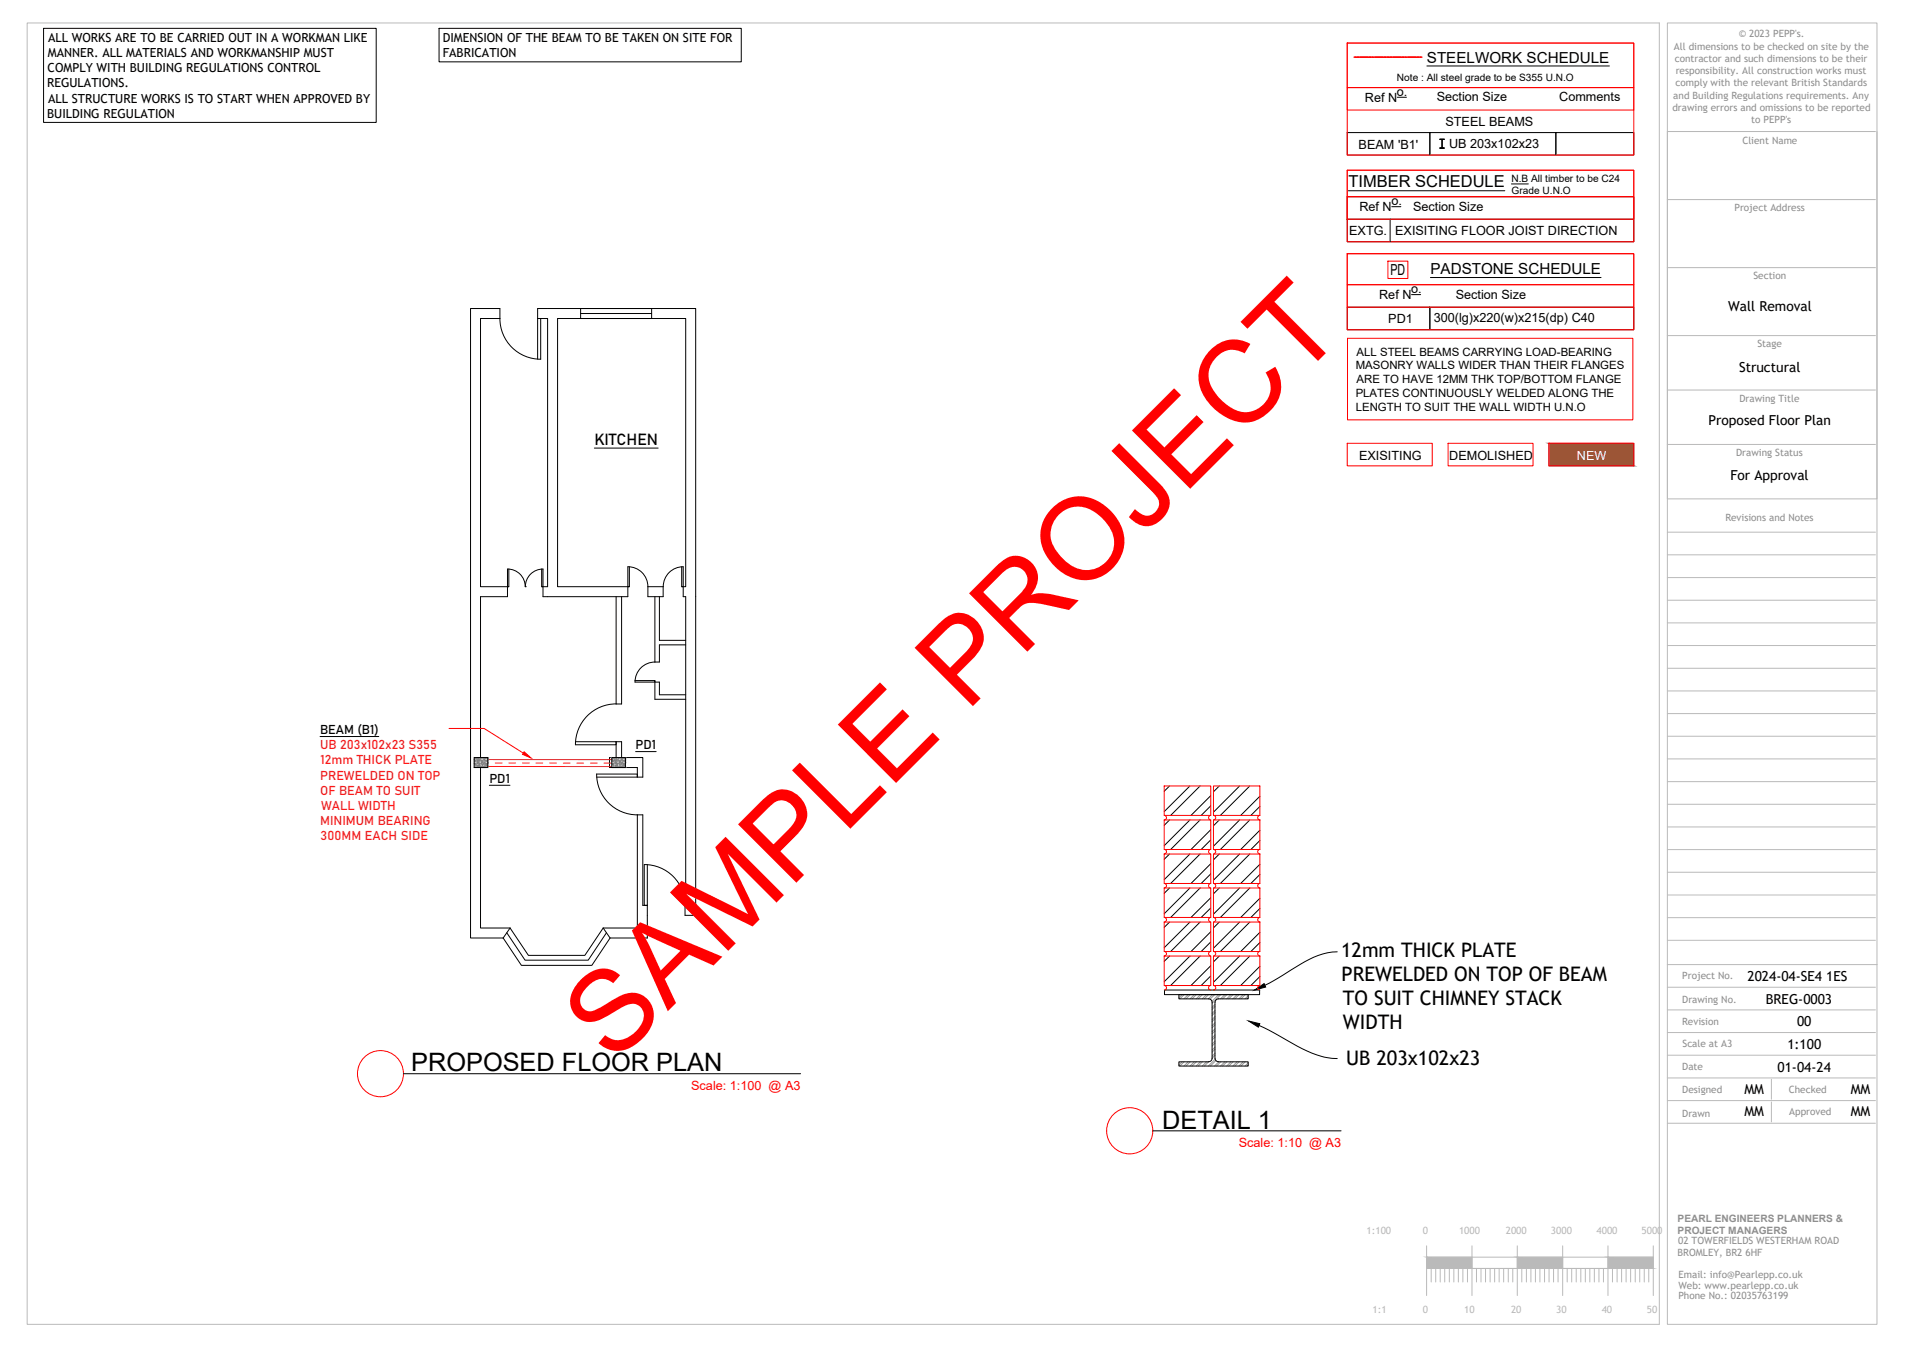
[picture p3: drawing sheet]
<svg xmlns="http://www.w3.org/2000/svg" width="420mm" height="297mm" viewBox="0 0 420 297" stroke-linecap="round" stroke-linejoin="round" font-family="sans-serif">
<!-- layer: S-SYMBOLS -->
<g fill="none" stroke="#f00" stroke-width=".22">
<circle cx="83.9" cy="236.8" r="5.1"/>
<circle cx="249.2" cy="249.4" r="5.1"/>
</g>
<path d="M89 236.8h87.6M254.2 249.4h41.6" fill="none" stroke="#000" stroke-width=".22"/>
<!-- layer: 0 -->
<g fill="none" stroke="#000" stroke-width=".22">
<path d="M9.6 6.3h73.4v20.7h-73.4zM96.8 6.3h66.7v7.3h-66.7zM110.3 70.2h-4.3v59.2h6.2M110.3 70.2v-2.2h-6.5v138.8h7.2M110.3 70.2a9 9 0 0 0 9 9v-9h-.7v9M128.1 68h15.6v2.2h-15.6zM128.1 69.1h15.6M131.1 98.8h14.1M111.9 129.4v2.2h-5.9v35.5h1.4v2.2h-1.4v35.3h6.5M112.2 125.5v3.9h-.3v-3.9a3.9 3.9 0 0 1 3.9 3.9M115.8 129.4h.1M119.5 125.5v3.9h.3v-3.9a3.9 3.9 0 0 0-3.9 3.9"/>
<path d="M119.5 129.4h1.3v-59.2h-2.2v-2.2h34.8v133.9h-2.3v-2.2h.1v-68.1h-.5v-2.2M119.8 129.4v2.2h18.7v-2.2M135.9 131.6v23.6a9 9 0 0 0-9 9M137.1 131.6v23.6h-1.2M138.5 125v4.4h.3v-4.4M138.5 125a4.4 4.4 0 0 1 4.4 4.4M138.8 129.4h-15.8v-59.2h28.2v59.2h-.9M142.9 129.4h3.4M142.9 129.4v2.2h3.4v-2.2M144.4 131.6v14.4M145.4 131.6v9.6h5.8M150.3 125v4.4h.4v-4.4a4.4 4.4 0 0 0-4.4 4.4"/>
<path d="M144.4 150.1v4.1h6.8M144.4 150.4h1v2.8h5.8M144.5 146a4.4 4.4 0 0 0-4.4 4.4h4.3v-.3h-4.4M151.2 142.2h-5.8v3.8h-1M70.6 162.4h12.9M107.9 173.2h4.6M126.9 163.6h9v.6h-9M131.6 171.4h9v-.7h-9a9 9 0 0 0 9 9M135.9 163.6h1.2v3.5h4.7v4.3h-1.2v-2.1h-6.2v-2.2h1.5zM140.2 165.7h4.5M140.5 179.7h1.3v20h1v7.1h-8.2M140.6 179.7v24.9h-7.6"/>
<path d="M142.8 190.7v9h-.7v-9a9 9 0 0 1 9 8.9M111 206.8l4 6.1h15.5l4.1-6.1M111.8 205.7l4 6h13.9l4.1-6M112.5 204.6l-1.5 2.2M112.5 204.6l4 6.1h12.5l4-6.1M133 204.6l1.6 2.2"/>
</g>
<g fill="#fff" stroke="#fff" stroke-width=".22">
<path d="M130.2 94.3v5.5l15.9-5.5zM130.2 99.8l15.9-5.5v5.5z"/>
<path d="M69.8 158.6v27.7l29.6-27.7zM69.8 186.3l29.6-27.7v27.7z"/>
<path d="M139.4 162.2v4.4l6.7-4.4zM139.4 166.6l6.7-4.4v4.4z"/>
<path d="M107.2 169.6v4.4l6.6-4.4zM107.2 174l6.6-4.4v4.4z"/>
</g>
<path d="M115.6 165.8l1.5 1.3-1.8-.7z" fill="#f00" stroke="#f00" stroke-width=".22"/>
<path d="M99 160.6h7.8l8.6 5.5" fill="none" stroke="#f00" stroke-width=".22"/>
<path d="M106 167.5h31.9v1.5h-31.9zM106 168.3h1.7M109.2 168.3h1.5M112.2 168.3h1.5M115.2 168.3h1.5M118.2 168.3h1.5M121.2 168.3h1.5M124.2 168.3h1.5M127.2 168.3h1.5M130.2 168.3h1.5M133.2 168.3h1.5M136.2 168.3h1.7" fill="none" stroke="#ed1f24" stroke-width=".22"/>
<!-- layer: HATCH -->
<g fill="#d4d4d4" stroke="#d4d4d4" stroke-width=".22">
<path d="M134.9 167.1h3z"/>
<path d="M134.9 167.1h3v2.2z"/>
<path d="M104.6 167.1h3z"/>
<path d="M104.6 167.1h3v2.2z"/>
<path d="M134.9 169.3h3zM134.9 167.1l3 2.2h-3z"/>
<path d="M104.6 169.3h3zM104.6 167.1l3 2.2h-3z"/>
</g>
<g fill="none" stroke="#808080" stroke-width=".22">
<path d="M104.6 168.3v.1M104.6 167.5v.1M104.6 167.9h.1M104.6 167.4h.1M104.7 167.2h.1M104.7 167.7h.1M104.8 168.6h.1M104.8 168.3h.1M104.8 168.5h.1M104.8 168h.1M104.9 168.5v.1zM104.9 169h.1"/>
<path d="M104.9 168.8h.1M104.9 167.3h.1M104.9 169.3h.1M105.1 167.4h.1M105.1 167.7h.1M105.1 167.2h.1M105.2 167.5h.1M105.2 168.1h.1M105.2 168.4h.1M105.2 168h.1M105.3 169.1h.1M105.3 169h.1"/>
<path d="M105.3 168.5h.1M105.3 168.9h.1M105.3 168.8h.1M105.3 167.8h.1M105.3 167.1h.1M105.4 167.1h.1M105.4 167.8h.1M105.4 169.1h.1M105.4 169h.1M105.5 167.1h.1M105.5 168.9h.1M105.5 167.8h.1"/>
<path d="M105.5 168.2h.1M105.5 167.5h.1M105.5 168.1h.1M105.6 167.7h.1M105.6 168.6h.1M105.6 167.2h.1M105.6 167.5h.1M105.6 168.4h.1M105.7 167.8h.1M105.7 169h.1M105.7 168.3h.1M105.8 168.6l.1 .1z"/>
<path d="M105.8 168.8h.1M105.8 169.1h.1M105.9 167.1h.1M106 167.7h.1M106 167.3l.1 .1zM106.1 168.4h.1M106.1 169.1h.1M106.1 167.1h.1M106.1 167.9h.1M106.2 169h.1M106.2 168.5h.1M106.2 168.2h.1"/>
<path d="M106.2 167.8h.1M106.2 167.1h.1M106.2 168.7h.1M106.2 167.9h.1M106.3 167.1h.1M106.3 168.1h.1M106.4 168.6h.1M106.4 167.8h.1M106.4 168.9h.1M106.5 168h.1M106.5 168.4h.1M106.5 167.4h.1"/>
<path d="M106.6 167.1h.1M106.6 169h.1M106.6 168.2h.1M106.6 168.3h.1M106.7 168.5h.1M106.7 167.6h.1M106.7 167.4h.1M106.7 169.1h.1M106.7 167.1h.1M106.7 169h.1M106.8 168.7h.1M106.8 167.8h.1"/>
<path d="M106.8 168h.1M106.8 168.1h.1M106.8 167.3v.1zM106.8 167.4h.1M106.9 168.4h.1M106.9 168.9h.1M107 167.2h.1M107 167.1h.1M107 169.1h.1M107 167.7h.1M107.1 167.8h.1M107.1 168.5h.1"/>
<path d="M107.1 167.1h.1M107.2 168.9h.1M107.2 168.6h.1M107.3 168.5h.1M107.2 167.8h.1M107.2 168.5l.1 .1h-.1M107.2 168.5v.1M107.3 168.4h.1M107.4 169.1h.1M107.4 168.7v.1M107.4 167.3h.1M107.4 167.9h.1"/>
<path d="M107.4 169h.1M107.5 167.6h.1M107.5 168.3h.1M107.5 168.1h.1M107.5 167.2l-.1-.1 .1 .1M107.6 167.1h.1M134.9 168.3v.1M134.9 167.5v.1M135 167.9h.1M135 167.4h.1M135 167.2h.1M135.1 167.7h.1"/>
<path d="M135.1 168.6h.1M135.1 168.3h.1M135.2 168.6h.1M135.2 168.5h.1M135.2 168h.1M135.2 168.5l.1 .1zM135.2 169h.1M135.2 168.8h.1M135.2 167.3h.1M135.3 169.3h.1M135.4 167.4h.1M135.5 167.7h.1"/>
<path d="M135.5 167.2h.1M135.5 167.5h.1M135.6 168.1h.1M135.6 168.4h.1M135.6 168h.1M135.7 169h.1M135.7 169.1h.1M135.7 168.5h.1M135.7 168.9h.1M135.7 168.8h.1M135.7 167.8h.1M135.7 167.1h.1"/>
<path d="M135.8 169h.1M135.8 167.1h.1M135.8 168.9h.1M135.8 167.8h.1M135.8 168.2h.1M135.9 167.5h.1M135.9 167.7h.1M135.9 168.2h.1M136 168.2h-.1M136 168.6h.1M136 167.3h-.1M136 167.5h.1"/>
<path d="M136 168.4h.1M136 167.8h.1M136.1 169h.1M136.1 168.3h.1M136.1 168.6l.1 .1zM136.1 168.8h.1M136.2 169.1h.1M136.2 167.1h.1M136.3 167.7h.1M136.4 167.3v.1zM136.4 168.4h.1M136.5 169.1h.1"/>
<path d="M136.5 167.1h.1M136.5 167.9h.1M136.5 169h.1M136.5 168.5h.1M136.5 168.2h.1M136.5 167.8h.1M136.6 168.7h.1M136.6 167.9h.1M136.7 167.1h.1M136.7 168.1h.1M136.7 168.6h.1M136.7 168.9h.1"/>
<path d="M136.8 167.8h.1M136.8 168h.1M136.8 168.4h.1M136.9 167.4h.1M136.9 167.1h.1M136.9 169h.1M137 169h.1M137 168.2h.1M137 168.3h.1M137 168.5h.1M137 167.6h.1M137 167.4h.1"/>
<path d="M137.1 169.1h.1M137.1 167.1h.1M137.1 169h.1M137.1 168.7h.1M137.2 168h.1M137.2 168.1h.1M137.2 167.3v.1zM137.2 167.8h.1M137.2 167.4h.1M137.3 168.4h.1M137.3 168.9h.1M137.3 167.2h.1"/>
<path d="M137.3 167.1h.1M137.4 169.1h.1M137.4 167.7h.1M137.4 167.8h.1M137.5 168.5h.1M137.5 167.1h.1M137.5 168.9h.1M137.6 168.6h.1M137.6 168.4h.1M137.6 168.5l.1 .1zM137.6 167.8h.1M137.7 168.4h.1"/>
<path d="M137.8 169.1h.1M137.8 167.3h.1M137.8 167.8h.1M137.8 168.7v.1M137.8 169h.1M137.8 167.6h.1M137.8 168.3h.1M137.9 168.1h.1M137.9 167.2l-.1-.1 .1 .1M137.9 167.1h.1"/>
</g>
<!-- layer: PROPOSED WALL -->
<path d="M104.6 167.1h3v2.2h-3zM134.9 167.1h3v2.2h-3z" fill="none" stroke="#000" stroke-width=".22"/>
<!-- layer: S-SCHEDULES -->
<path d="M297.1 29.2h18.3v5h-18.3zM315.4 29.2h27.8v5h-27.8zM343.2 29.2h17.1v5h-17.1zM297.1 48.4h63.2v4.9h-63.2zM297.1 43.4h63.2v5h-63.2zM306.6 48.4v4.9M297.1 67.7h18.3v5h-18.3zM315.4 67.7h44.9v5h-44.9z" fill="none" stroke="#000" stroke-width=".22"/>
<!-- layer: AR - Steel Detail -->
<g fill="none" stroke="#969696" stroke-width=".22">
<path d="M317.6 30.7h-.1M317.6 32.6h-.1M317.6 30.7l-.1 .1M317.7 32.6l-.1 .1 .1-.1M317.7 30.7l-.1 .1M317.8 30.7l-.1 .1M317.8 30.8h.1M317.9 32.6l-.2 .1M318 30.7l-.1 .1M318 30.8l.1-.1-.1 .1M318 31.6h.1M318 31.8v.1"/>
<path d="M318 32.1v.1M318.1 30.7l-.2 .1M318.1 30.8l-.1 .2M318.1 31h-.1M318.1 31.1v.1M318.1 31.2l-.1 .1M318.1 31.4h-.1M318.1 31.7h-.1M318.1 31.9l-.1 .1M318.1 32.2l-.1 .1M318.1 32.3l-.1 .1M318.1 32.5h-.1"/>
<path d="M318.1 31l-.1 .1M318.1 31.3l-.1 .1M318.1 31.4l-.1 .1M318.1 31.7l-.1 .1M318.1 32h-.1M318.1 32.5l-.2 .2v-.1M318.1 32.6l-.1 .1M318.3 32.6l-.2 .1M318.3 30.7l-.1 .1M318.3 30.8h.1M318.4 32.6l-.1 .1M318.5 30.8h.1"/>
<path d="M318.5 32.6l-.1 .1M318.6 32.7h-.1M260.7 219.3l-.7 .7M261.2 219.3l-1 1M262.1 219.3l-1 1M262.5 219.3l-.9 1M263.4 219.3l-.9 1M263.9 219.3l-1 1M264.8 219.3l-1 1M265.2 219.3l-.9 1M266.1 219.3l-.9 1M266.6 219.3l-1 1"/>
<path d="M267.4 219.3l-.9 1M267.9 219.3l-1 1M268.8 219.3l-1.5 1.5M269.2 219.3l-1.9 1.9M270.2 219.3l-1 1M270.6 219.3l-.9 1M271.5 219.3l-.9 1M271.9 219.3l-.9 1M272.8 219.3l-.9 1M273.3 219.3l-.9 1M274.2 219.3l-1 1M274.6 219.3l-.9 1"/>
<path d="M275.3 219.6l-.7 .7M260.7 234.2l-.7 .7M261.2 234.2l-1 .9M262.1 234.2l-1 .9M262.5 234.2l-.9 .9M263.4 234.2l-.9 .9M263.9 234.2l-1 .9M264.8 234.2l-1 .9M265.2 234.2l-.9 .9M266.1 234.2l-.9 .9M266.6 234.2l-1 .9M268 221.5l-.7 .7"/>
<path d="M268 222.8l-.7 .7M268 224.2l-.7 .6M268 225.5l-.7 .7M268 226.9l-.7 .6M268 228.2l-.7 .7M268 229.6l-.7 .6M268 230.9l-.7 .7M268 232.3l-.7 .6M268 221.9l-.7 .7M268 223.3l-.7 .6M268 224.6l-.7 .7M268 226l-.7 .6"/>
<path d="M268 227.3l-.7 .7M268 228.7l-.7 .6M268 230l-.7 .7M268 231.4l-.7 .6M268 232.7l-.7 .7M268 233.6l-1.5 1.5M268.2 233.9l-1.2 1.2M268.8 234.2l-.9 .9M269.2 234.2l-.9 .9M270.2 234.2l-1 .9M270.6 234.2l-1 .9M271.5 234.2l-.9 .9"/>
<path d="M271.9 234.2l-.9 .9M272.8 234.2l-.9 .9M273.3 234.2l-.9 .9M274.2 234.2l-1 .9M274.6 234.2l-.9 .9M275.3 220l-.3 .3M275.3 234.8l-.3 .3M275.3 234.4l-.7 .7"/>
</g>
<!-- layer: C200_M_STEEL_SECTION -->
<path d="M317.5 30.7h1.1l-.5 .1v1.7l.5 .2h-1.1l.6-.2-.1-1.7zM266.6 234.2h-6.6v.9h15.3v-.9h-6.6M267.3 221v12.4a.75 .75 0 0 1-.7 .7M268 221v12.4a.75 .75 0 0 0 .7 .7M268 221a.75 .75 0 0 1 .7-.7h6.6v-1h-15.3v1h6.6a.75 .75 0 0 1 .7 .7" fill="none" stroke="#000" stroke-width=".22"/>
<!-- layer: S-SCHEDULES -->
<path d="M297.1 19.3h63.2v5h-63.2zM297.1 9.5h63.2v9.8h-63.2zM297.1 9.5h63.2v24.7h-63.2zM297.1 37.5h63.2v15.8h-63.2zM297.1 37.5h63.2v5.9h-63.2zM297.1 56h63.2v6.8h-63.2zM297.1 56h63.2v16.7h-63.2zM297.1 43.4h63.2v5h-63.2zM297.1 62.8h63.2v4.9h-63.2zM297.1 97.8h18.8v4.9h-18.8zM319.4 97.8h18.7v4.9h-18.7zM341.6 97.8h18.7v4.9h-18.7z" fill="none" stroke="#f00" stroke-width=".22"/>
<!-- layer: S-TOY 50 - TEXT -->
<path d="M314.7 14.5h40.3M297.4 42.1h34.5M315.5 61.2h37.6" fill="none" stroke="#000" stroke-width=".22"/>
<!-- layer: S-TOY 35 - TEXT -->
<path d="M308.2 21.4h2M307 45.6h2M333.4 40.6h3.7M311.3 65h2" fill="none" stroke="#000" stroke-width=".22"/>
<!-- layer: AR-TEXT -->
<path d="M305.6 57.1v4.8l5.4-4.8zM305.6 61.9l5.4-4.8v4.8z" fill="#fff" stroke="#fff" stroke-width=".22"/>
<path d="M306.1 57.6h4.4v3.8h-4.4z" fill="none" stroke="#f00" stroke-width=".22"/>
<!-- layer: S-STEEL BEAM - CENTERLINE -->
<g fill="none" stroke="#f00" stroke-width=".22">
<path d="M298.6 12.6h.1M298.7 12.6h.1M298.7 12.6h.2M298.9 12.6h.1M299 12.6h.1M299.1 12.6h.2M299.3 12.6h.1M299.4 12.6h.1M299.4 12.6h.4M299.7 12.6h.1M299.8 12.6h.2M300 12.6h.1"/>
<path d="M300.1 12.6h.1M300.1 12.6h.4M300.4 12.6h.1M300.5 12.6h.1M300.5 12.6h.2M300.7 12.6h.1M300.8 12.6h.1M300.8 12.6h.3M301.1 12.6h.1M301.2 12.6h.1M301.2 12.6h.2M301.5 12.6h.1"/>
<path d="M301.6 12.6h.2M301.9 12.6h.1M302 12.6h.2M302.2 12.6h.1M302.2 12.6h.4M302.3 12.6h.1M302.6 12.6h.1M302.7 12.6h.1M302.7 12.6h.2M302.9 12.6h.4M303 12.6h.1M303.3 12.6h.1"/>
<path d="M303.4 12.6h.1M303.4 12.6h.2M303.6 12.6h.2M303.7 12.6h.1M303.8 12.6h.1M303.8 12.6h.2M304 12.6h.1M304.1 12.6h.1M304.1 12.6h.2M304.4 12.6h.1M304.5 12.6h.1M304.5 12.6h.2"/>
<path d="M304.7 12.6h.1M304.8 12.6h.1M304.8 12.6h.3M305.1 12.6h.1M305.2 12.6h.1M305.2 12.6h.2M305.5 12.6h.1M305.6 12.6h.2M305.9 12.6h.1M306 12.6h.2M306.2 12.6h.1M306.3 12.6h.1"/>
<path d="M306.3 12.6h.3M306.6 12.6h.1M306.7 12.6h.1M306.7 12.6h.6M307 12.6h.1M307.3 12.6h.1M307.4 12.6h.1M307.4 12.6h.4M307.7 12.6h.1M307.8 12.6h.1M307.8 12.6h.2M308 12.6h.1"/>
<path d="M308.1 12.6h.1M308.1 12.6h.3M308.4 12.6h.1M308.5 12.6h.1M308.5 12.6h.2M308.7 12.6h.1M308.8 12.6h.1M308.8 12.6h.3M309.1 12.6h.1M309.2 12.6h.1M309.2 12.6h.2M309.5 12.6h.1"/>
<path d="M309.5 12.6h.3M309.9 12.6h.1M310 12.6h.2M310.2 12.6h.4M310.3 12.6h.1M310.6 12.6h.1M310.7 12.6h.1M310.7 12.6h.2M310.9 12.6h.1M311 12.6h.1M311.1 12.6h.1M311.1 12.6h.2"/>
<path d="M311.3 12.6h.1M311.4 12.6h.1M311.4 12.6h.2M311.6 12.6h.2M311.7 12.6h.1M311.8 12.6h.1M311.8 12.6h.2M312 12.6h.1M312.1 12.6h.1M312.1 12.6h.3M312.4 12.6h.1M312.5 12.6h.1"/>
<path d="M312.5 12.6h.2M312.7 12.6h.1M312.8 12.6h.3M312.8 12.6h.1M313.1 12.6h.1M313.2 12.6h.1M313.2 12.6h.2M313.5 12.6h.1"/>
</g>
<!-- layer: S-TOY 25 - TEXT -->
<path d="M297.2 74.6h62.9v18h-62.9z" fill="none" stroke="#f00" stroke-width=".22"/>
<!-- layer: 2 PROPOSED -->
<path d="M341.6 97.8l18.7 4.9v-4.9zM341.6 97.8l18.7 4.9h-18.7z" fill="#9b5636" stroke="#9b5636" stroke-width=".22"/>
<!-- layer: STEEL -->
<path d="M256.8 218.3h21v1h-21z" fill="none" stroke="#000" stroke-width=".22"/>
<!-- layer: TEXT -->
<path d="M276.7 218.3l2.1-1.4 .3 .8zM275.4 225.2l2.5 .5-.4 .8z" fill="#000" stroke="#000" stroke-width=".22"/>
<path d="M294.9 209.9a15.1 15.1 0 0 0-8.1 2.8l-4.9 3-2.9 1.6M277.7 226.1l4.2 2.2a35.8 35.8 0 0 0 10.2 4.8l2.8 .3" fill="none" stroke="#000" stroke-width=".22"/>
<!-- layer: WALLS -->
<g fill="none" stroke="#f00" stroke-width=".22">
<path d="M256.8 173.3h10.2v6.5h-10.2zM256.8 179.8a.5 .5 0 0 1 .5 .5 .5 .5 0 0 1-.5 .5M267 179.8a.5 .5 0 0 0-.4 .5 .5 .5 0 0 0 .4 .5M267.6 173.3h10.3v6.5h-10.3zM267.6 179.8a.5 .5 0 0 1 .5 .5 .5 .5 0 0 1-.5 .5M277.9 179.8a.5 .5 0 0 0-.5 .5 .5 .5 0 0 0 .5 .5M256.8 195.8h10.2v6.5h-10.2zM256.8 188.3h10.2v6.5h-10.2zM256.8 180.8h10.2v6.5h-10.2zM256.8 194.8a.5 .5 0 0 1 .5 .5 .5 .5 0 0 1-.5 .5M256.8 187.3a.5 .5 0 0 1 .5 .5 .5 .5 0 0 1-.5 .5M267 194.8a.5 .5 0 0 0-.4 .5 .5 .5 0 0 0 .4 .5"/>
<path d="M267 187.3a.5 .5 0 0 0-.4 .5 .5 .5 0 0 0 .4 .5M267.6 195.8h10.3v6.5h-10.3zM267.6 188.3h10.3v6.5h-10.3zM267.6 180.8h10.3v6.5h-10.3zM267.6 194.8a.5 .5 0 0 1 .5 .5 .5 .5 0 0 1-.5 .5M267.6 187.3a.5 .5 0 0 1 .5 .5 .5 .5 0 0 1-.5 .5M277.9 194.8a.5 .5 0 0 0-.5 .5 .5 .5 0 0 0 .5 .5M277.9 187.3a.5 .5 0 0 0-.5 .5 .5 .5 0 0 0 .5 .5M256.8 210.8h10.2v6.5h-10.2zM256.8 203.3h10.2v6.5h-10.2zM256.8 217.3a.5 .5 0 0 1 .5 .5 .5 .5 0 0 1-.5 .5M256.8 209.8a.5 .5 0 0 1 .5 .5 .5 .5 0 0 1-.5 .5"/>
<path d="M256.8 202.3a.5 .5 0 0 1 .5 .5 .5 .5 0 0 1-.5 .5M267 217.3a.5 .5 0 0 0-.4 .5 .5 .5 0 0 0 .4 .5M267 209.8a.5 .5 0 0 0-.4 .5 .5 .5 0 0 0 .4 .5M267 202.3a.5 .5 0 0 0-.4 .5 .5 .5 0 0 0 .4 .5M267.6 210.8h10.3v6.5h-10.3zM267.6 203.3h10.3v6.5h-10.3zM267.6 217.3a.5 .5 0 0 1 .5 .5 .5 .5 0 0 1-.5 .5M267.6 209.8a.5 .5 0 0 1 .5 .5 .5 .5 0 0 1-.5 .5M267.6 202.3a.5 .5 0 0 1 .5 .5 .5 .5 0 0 1-.5 .5M277.9 217.3a.5 .5 0 0 0-.5 .5 .5 .5 0 0 0 .5 .5M277.9 209.8a.5 .5 0 0 0-.5 .5 .5 .5 0 0 0 .5 .5M277.9 202.3a.5 .5 0 0 0-.5 .5 .5 .5 0 0 0 .5 .5"/>
</g>
<!-- layer: HATCH 1 -->
<g fill="none" stroke="#000" stroke-width=".22">
<path d="M258 173.3l-1.2 1.2M262.4 173.3l-5.6 5.7M264.7 173.3l-6.5 6.5M267 177.7l-2.1 2.1M267 175.5l-4.3 4.3M268.9 173.3l-1.3 1.3M273.4 173.3l-5.8 5.8M275.7 173.3l-6.5 6.5M277.9 177.8l-2 2M277.9 175.6l-4.3 4.2M258 195.8l-1.2 1.2M258 188.3l-1.2 1.2"/>
<path d="M258 180.8l-1.2 1.2M262.4 195.8l-5.6 5.7M262.4 188.3l-5.6 5.7M262.4 180.8l-5.6 5.7M264.7 195.8l-6.5 6.5M264.7 188.3l-6.5 6.5M264.7 180.8l-6.5 6.5M267 192.7l-2.1 2.1M267 185.2l-2.1 2.1M267 198l-4.3 4.3M267 190.5l-4.3 4.3M267 183l-4.3 4.3"/>
<path d="M268.9 195.8l-1.3 1.3M268.9 188.3l-1.3 1.3M268.9 180.8l-1.3 1.3M273.4 195.8l-5.8 5.8M273.4 188.3l-5.8 5.8M273.4 180.8l-5.8 5.8M275.7 195.8l-6.5 6.5M275.7 188.3l-6.5 6.5M275.7 180.8l-6.5 6.5M277.9 192.8l-2 2M277.9 185.3l-2 2M277.9 198.1l-4.3 4.2"/>
<path d="M277.9 190.6l-4.3 4.2M277.9 183.1l-4.3 4.2M258 210.8l-1.2 1.2M258 203.3l-1.2 1.2M262.4 210.8l-5.6 5.7M262.4 203.3l-5.6 5.7M264.7 210.8l-6.5 6.5M264.7 203.3l-6.5 6.5M267 215.2l-2.1 2.1M267 207.7l-2.1 2.1M267 200.2l-2.1 2.1M267 213l-4.3 4.3"/>
<path d="M267 205.5l-4.3 4.3M268.9 210.8l-1.3 1.3M268.9 203.3l-1.3 1.3M273.4 210.8l-5.8 5.8M273.4 203.3l-5.8 5.8M275.7 210.8l-6.5 6.5M275.7 203.3l-6.5 6.5M277.9 215.3l-2 2M277.9 207.8l-2 2M277.9 200.3l-2 2M277.9 213.1l-4.3 4.2M277.9 205.6l-4.3 4.2"/>
</g>
<!-- layer: 1S - Layout -->
<g fill="none" stroke="#bababa" stroke-width=".22">
<path d="M6 5.1h360v286.9h-360zM367.7 29v81h46.3v-81M367.7 117.4h45.9M367.7 122.4h45.9M367.7 127.4h45.9M367.7 132.4h45.9M367.7 137.4h45.9M367.7 142.4h45.9M367.7 147.4h45.9M367.7 152.4h45.9M367.7 157.4h45.9M367.7 162.4h45.9"/>
<path d="M367.7 167.4h45.9M367.7 172.4h45.9M367.7 177.4h45.9M367.7 182.4h45.9M367.7 187.4h45.9M367.7 192.3h45.9M367.7 197.4h45.9M367.7 212.7v-207.6h46.3v207.6M367.7 212.7v79.3h46.3v-79.3M367.7 217.7h45.9M367.7 202.4h45.9M367.7 207.4h45.9"/>
<path d="M367.7 212.7h46.3M367.7 227.7h45.9M367.7 222.7h45.9M367.7 232.7h45.9M367.7 237.7h45.9M390.7 238v4.4M367.7 242.7h45.9M367.7 247.7h45.9M390.7 243v4.4"/>
</g>
<path d="M367.7 29h45.9M367.7 44h45.9M367.7 59h45.9M367.7 74h45.9M367.7 98h45.9M367.7 86h45.9" fill="none" stroke="#b8b8b8" stroke-width=".22"/>
<!-- layer: _A_Title Block -->
<g fill="none" stroke="#bababa" stroke-width=".22">
<path d="M314.6 274.7v11M315.7 279.7v3M316.7 279.7v3M317.6 279.7v3M318.6 279.7v3M319.7 279.7v3M320.7 279.7v3M321.6 279.7v3M322.6 279.7v3M323.7 279.7v3M324.7 274.7v11M325.6 279.7v3"/>
<path d="M326.6 279.7v3M327.6 279.7v3M328.7 279.7v3M329.6 279.7v3M330.6 279.7v3M331.6 279.7v3M332.7 279.7v3M333.7 279.7v3M334.6 274.7v11M335.6 279.7v3M336.7 279.7v3M337.7 279.7v3"/>
<path d="M338.6 279.7v3M339.6 279.7v3M340.7 279.7v3M341.7 279.7v3M342.6 279.7v3M343.6 279.7v3M344.7 274.7v11M345.7 279.7v3M346.6 279.7v3M347.6 279.7v3M348.7 279.7v3M349.7 279.7v3"/>
<path d="M350.6 279.7v3M351.6 279.7v3M352.7 279.7v3M353.7 279.7v3M354.6 274.7v11M355.6 279.7v3M356.7 279.7v3M357.7 279.7v3M358.6 279.7v3M359.6 279.7v3M360.7 279.7v3M361.7 279.7v3"/>
<path d="M362.6 279.7v3M363.6 279.7v3M364.6 277.2h-50v2.5h50h-50M364.6 274.7v11"/>
</g>
<g fill="#bababa" stroke="#bababa" stroke-width=".22">
<path d="M314.6 277.2l10.1 2.5v-2.5zM314.6 277.2l10.1 2.5h-10.1z"/>
<path d="M354.6 277.2l10 2.5v-2.5zM354.6 277.2l10 2.5h-10z"/>
<path d="M334.6 277.2l10.1 2.5v-2.5zM334.6 277.2l10.1 2.5h-10.1z"/>
</g>
<text font-size="25.4" fill="#f00" x="135.3" y="235" transform="rotate(-45 135.3 235)">SAMPLE PROJECT</text>
<g font-size="5.6">
<text x="90.7" y="236.2">PROPOSED FLOOR PLAN</text>
<text x="256.3" y="249">DETAIL 1</text>
</g>
<g font-size="4.4">
<text x="295.8" y="210.9">12mm THICK PLATE</text>
<text x="295.9" y="216.3">PREWELDED ON TOP OF BEAM</text>
<text x="296.2" y="221.6">TO SUIT CHIMNEY STACK</text>
<text x="296.2" y="227">WIDTH</text>
<text x="296.9" y="234.7">UB 203x102x23</text>
</g>
<text font-size="3.6" x="297.4" y="41.3">TIMBER SCHEDULE</text>
<text font-size="3.5" x="131.1" y="98.1">KITCHEN</text>
<g font-size="3.4">
<text x="314.7" y="13.8">STEELWORK SCHEDULE</text>
<text x="306.7" y="60.7">PD</text>
<text x="315.5" y="60.5">PADSTONE SCHEDULE</text>
</g>
<g font-size="3">
<text x="381.2" y="68.6">Wall Removal</text>
<text x="383.6" y="82.1">Structural</text>
<text x="376.8" y="93.8">Proposed Floor Plan</text>
<text x="381.6" y="105.8">For Approval</text>
<text x="385.4" y="216.3">2024-04-SE4 1ES</text>
<text x="389.5" y="221.4">BREG-0003</text>
<text x="396.3" y="226.3">00</text>
<text x="394.2" y="231.3">1:100</text>
<text x="392" y="236.3">01-04-24</text>
<text x="384.8" y="241.3">MM</text>
<text x="408.2" y="241.3">MM</text>
<text x="384.8" y="246.2">MM</text>
<text x="408.2" y="246.2">MM</text>
</g>
<g font-size="2.8">
<text x="10.6" y="9.3">ALL WORKS ARE TO BE CARRIED OUT IN A WORKMAN LIKE</text>
<text x="97.6" y="9.3">DIMENSION OF THE BEAM TO BE TAKEN ON SITE FOR</text>
<text x="10.5" y="15.9">COMPLY WITH BUILDING REGULATIONS CONTROL</text>
<text x="10.6" y="12.6">MANNER. ALL MATERIALS AND WORKMANSHIP MUST</text>
<text x="97.6" y="12.6">FABRICATION</text>
<text x="10.4" y="19.3">REGULATIONS.</text>
<text x="10.6" y="22.6">ALL STRUCTURE WORKS IS TO START WHEN APPROVED BY</text>
<text x="301.1" y="22.4">Ref N</text>
<text x="308.1" y="21.1">o.</text>
<text x="316.9" y="22.4">Section Size</text>
<text x="343.9" y="22.4">Comments</text>
<text x="10.4" y="26">BUILDING REGULATION</text>
<text x="318.8" y="27.8">STEEL BEAMS</text>
<text x="299.7" y="32.8">BEAM 'B1'</text>
<text x="319.6" y="32.7">UB 203x102x23</text>
<text x="299.8" y="46.6">Ref N</text>
<text x="306.9" y="45.3">o.</text>
<text x="311.7" y="46.4">Section Size</text>
<text x="297.6" y="51.8">EXTG.</text>
<text x="307.7" y="51.8">EXISITING FLOOR JOIST DIRECTION</text>
<text x="304.2" y="66">Ref N</text>
<text x="311.2" y="64.7">o.</text>
<text x="321.1" y="65.8">Section Size</text>
<text x="306.2" y="71.2">PD1</text>
<text x="316.2" y="70.9">300(lg)x220(w)x215(dp) C40</text>
<text x="299.7" y="101.3">EXISITING</text>
<text x="319.6" y="101.3">DEMOLISHED</text>
<text x="70.6" y="161.8">BEAM (B1)</text>
<text x="140.2" y="165.2">PD1</text>
<text x="107.9" y="172.6">PD1</text>
</g>
<text font-size="2.8" fill="#fff" x="347.8" y="101.3">NEW</text>
<g font-size="2.8" fill="#ed1f24">
<text x="70.6" y="165.2">UB 203x102x23 S355</text>
<text x="70.6" y="171.9">PREWELDED ON TOP</text>
<text x="70.7" y="168.6">12mm THICK PLATE</text>
<text x="70.6" y="175.2">OF BEAM TO SUIT</text>
<text x="70.8" y="178.6">WALL WIDTH</text>
<text x="70.6" y="181.9">MINIMUM BEARING</text>
<text x="70.7" y="185.3">300MM EACH SIDE</text>
</g>
<g font-size="2.8" fill="#f00">
<text x="152.4" y="240.3">Scale: 1:100 @ A3</text>
<text x="273.2" y="252.9">Scale: 1:10 @ A3</text>
</g>
<g font-size="2.5">
<text x="299" y="81.5">MASONRY WALLS WIDER THAN THEIR FLANGES</text>
<text x="299.2" y="78.4">ALL STEEL BEAMS CARRYING LOAD-BEARING</text>
<text x="299" y="87.5">PLATES CONTINUOUSLY WELDED ALONG THE</text>
<text x="299.2" y="84.5">ARE TO HAVE 12MM THK TOP/BOTTOM FLANGE</text>
<text x="299" y="90.6">LENGTH TO SUIT THE WALL WIDTH U.N.O</text>
</g>
<g font-size="2.2" fill="#8f8f8f">
<text x="369.2" y="11">All dimensions to be checked on site by the</text>
<text x="383.5" y="8.2">© 2023 PEPP's.</text>
<text x="369.4" y="13.6">contractor and such dimensions to be their</text>
<text x="369.6" y="16.3">responsibility. All construction works must</text>
<text x="369.1" y="21.7">and Building Regulations requirements. Any</text>
<text x="369.5" y="19">comply with the relevant British Standards</text>
<text x="368.9" y="24.4">drawing errors and omissions to be reported</text>
<text x="386.2" y="27.1">to PEPP's</text>
<text x="384.3" y="31.8">Client Name</text>
<text x="382.5" y="46.6">Project Address</text>
<text x="386.7" y="61.6">Section</text>
<text x="387.6" y="76.6">Stage</text>
<text x="383.6" y="88.6">Drawing Title</text>
<text x="382.9" y="100.6">Drawing Status</text>
<text x="380.5" y="115">Revisions and Notes</text>
<text x="371" y="215.9">Project No.</text>
<text x="371" y="221.1">Drawing No.</text>
<text x="371" y="225.9">Revision</text>
<text x="371.1" y="231">Scale at A3</text>
<text x="371" y="236">Date</text>
<text x="371" y="241">Designed</text>
<text x="394.5" y="241">Checked</text>
<text x="394.6" y="245.8">Approved</text>
<text x="371" y="246.2">Drawn</text>
<text x="370" y="269.4">PEARL ENGINEERS PLANNERS &amp;</text>
<text x="370" y="272.1">PROJECT MANAGERS</text>
<text x="370.1" y="274.3">02 TOWERFIELDS WESTERHAM ROAD</text>
<text x="370" y="277">BROMLEY, BR2 6HF</text>
<text x="370.2" y="281.8">Email: info@Pearlepp.co.uk</text>
<text x="370.2" y="286.4">Phone No.: 02035763199</text>
<text x="370.2" y="284.3">Web: www.pearlepp.co.uk</text>
</g>
<g font-size="2.2">
<text x="308.1" y="17.8">Note : All steel grade to be S355 U.N.O</text>
<text x="333.4" y="40.1">N.B All timber to be C24</text>
<text x="333.4" y="42.8">Grade U.N.O</text>
</g>
<g font-size="2.2" fill="#bababa">
<text x="301.4" y="272">1:100</text>
<text x="313.8" y="272">0</text>
<text x="321.8" y="272">1000</text>
<text x="332.1" y="272">2000</text>
<text x="342.1" y="272">3000</text>
<text x="352.1" y="272">4000</text>
<text x="362.1" y="272">5000</text>
<text x="302.7" y="289.5">1:1</text>
<text x="313.8" y="289.5">0</text>
<text x="323" y="289.5">10</text>
<text x="333.3" y="289.5">20</text>
<text x="343.2" y="289.5">30</text>
<text x="353.3" y="289.5">40</text>
<text x="363.2" y="289.5">50</text>
</g>
</svg>
